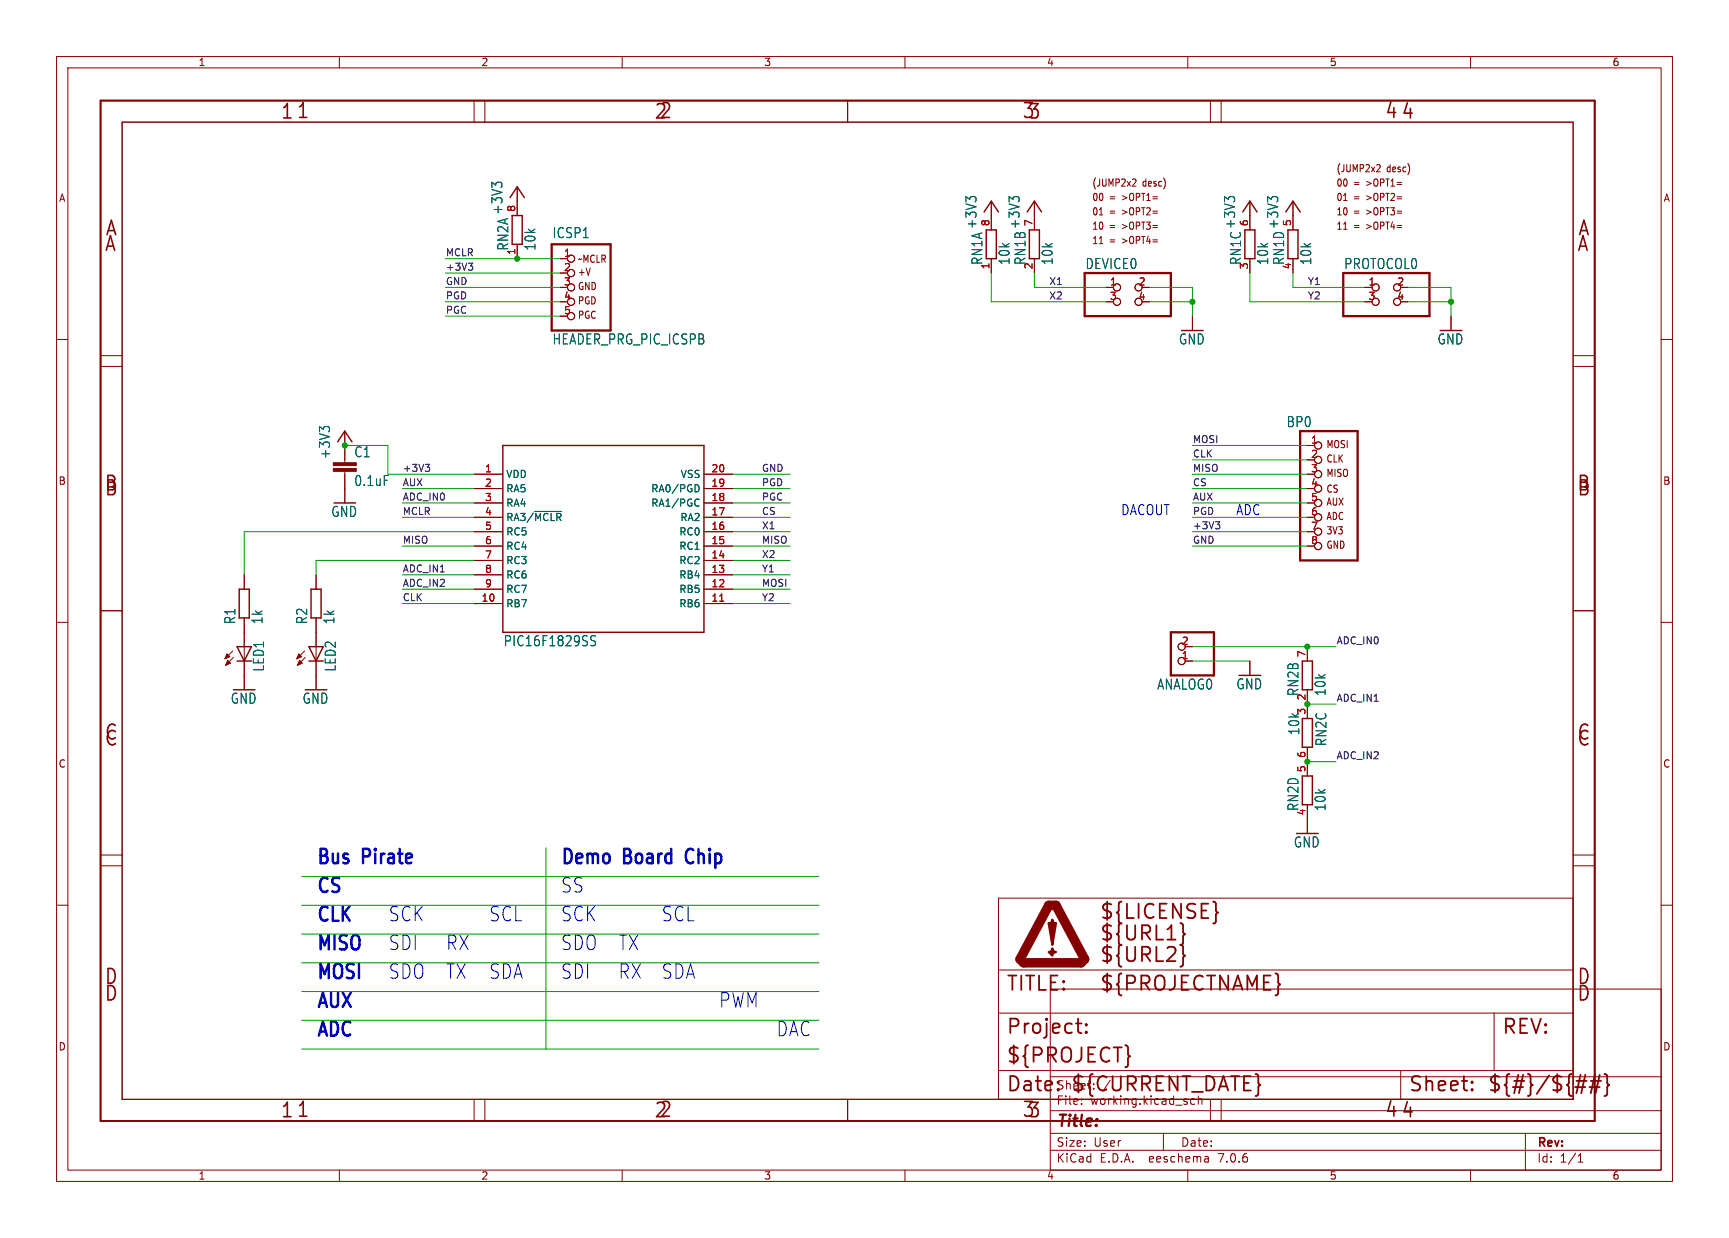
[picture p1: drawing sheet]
<svg xmlns="http://www.w3.org/2000/svg" width="306mm" height="219mm" viewBox="0 0 306 219" stroke-linecap="round" stroke-linejoin="round" font-family="sans-serif">
<g fill="none" stroke="#840000" stroke-width=".18">
<path d="M10 10h285.7v198.8h-285.7zM12 12h281.7v194.8h-281.7zM17.8 17.8h264.1v180.3h-264.1zM60 10v2M83.8 17.8v3.8M85.7 17.8v3.8M110 10v2M149.9 17.8v3.8M160 10v2M210 10v2M214 17.8v3.8M215.9 17.8v3.8"/>
<path d="M260 10v2M21.6 21.6h256.5v172.7h-256.5zM91.4 33v5.1M175.3 35.6v5M182.9 35.6v5M200.4 31.6l.3 .1 .1 .3-.6 .9h.6M221 35.6v5M228.6 35.6v5M243.6 29.1l.3 .1 .1 .3-.6 .9h.6M10 60h2M91.4 43.2v2.5M99.1 50.8h1.2"/>
<path d="M99.1 45.7h1.2M99.1 55.9h1.2M175.3 45.7v2.6M182.9 45.7v2.6M195.6 50.8h1.2M195.6 53.3h1.2M201.9 50.8h1.3M201.9 53.3h1.3M210.8 55.9v2.5M221 45.7v2.6M228.6 45.7v2.6M241.3 50.8h1.3"/>
<path d="M241.3 53.3h1.3M247.6 50.8h1.3M247.6 53.3h1.3M256.5 55.9v2.5M293.7 60h2M17.8 64.8h3.8M17.8 62.9h3.8M61 76.2v5.6M231.1 78.7h1.3M278.1 64.8h3.8M278.1 62.9h3.8M61 83.3v5.6"/>
<path d="M83.8 83.8h5.1M83.8 99.1h5.1M83.8 96.5h5.1M83.8 94h5.1M83.8 91.4h5.1M83.8 88.9h5.1M83.8 86.4h5.1M124.5 83.8h5M124.5 99.1h5M124.5 96.5h5M124.5 94h5M124.5 91.4h5"/>
<path d="M124.5 88.9h5M124.5 86.4h5M231.1 83.8h1.3M231.1 96.5h1.3M231.1 94h1.3M231.1 91.4h1.3M231.1 88.9h1.3M10 110h2M17.8 108h3.8M41.1 115.1l-1.3 1.4M41.3 116.2l-1.4 1.4M43.2 101.6v2.5"/>
<path d="M43.2 109.2v12.7M53.8 115.1l-1.3 1.4M54 116.2l-1.4 1.4M55.9 101.6v2.5M55.9 109.2v12.7M83.8 106.7h5.1M83.8 104.1h5.1M83.8 101.6h5.1M124.5 106.7h5M124.5 104.1h5M124.5 101.6h5M209.5 116.8h1.3"/>
<path d="M209.5 114.3h1.3M221 116.8v2.6M231.1 114.3v2.5M278.1 108h3.8M293.7 110h2M231.1 121.9v5.1M231.1 132.1v5.1M10 160h2M17.8 153h3.8M17.8 151.1h3.8M231.1 142.2v5.1M278.1 153h3.8"/>
<path d="M278.1 151.1h3.8M278.1 158.8h-101.6v35.5M293.7 160h2M176.5 171.5h101.6M176.5 179.1h101.6M185.7 174.8h108v32h-108zM264.2 179.1v10.1M83.8 194.3v3.8M85.7 194.3v3.8M149.9 194.3v3.8M176.5 189.2h101.6M185.7 196.3h108"/>
<path d="M185.7 190.3h108M214 194.3v3.8M215.9 194.3v3.8M247.6 189.2v5.1M60 206.8v2M110 206.8v2M160 206.8v2M185.7 203.3h108M185.7 200.3h108M205.7 200.3v3M210 206.8v2M213.6 204.5v.9"/>
<path d="M213.6 205.3l-.1 .1M213.6 204.8h-.1M260 206.8v2M269.7 200.3v6.5M279 205.4h.9M279 204.3l.4-.4v1.5"/>
<circle cx="101" cy="53.3" r=".63"/>
<circle cx="101" cy="55.9" r=".63"/>
<circle cx="101" cy="45.7" r=".63"/>
<circle cx="101" cy="50.8" r=".63"/>
<circle cx="101" cy="48.3" r=".63"/>
<circle cx="197.5" cy="53.3" r=".63"/>
<circle cx="197.5" cy="50.8" r=".63"/>
<circle cx="201.3" cy="53.3" r=".63"/>
<circle cx="201.3" cy="50.8" r=".63"/>
<circle cx="243.2" cy="50.8" r=".63"/>
<circle cx="243.2" cy="53.3" r=".63"/>
<circle cx="247" cy="50.8" r=".63"/>
<circle cx="247" cy="53.3" r=".63"/>
<circle cx="233" cy="78.7" r=".63"/>
<circle cx="233" cy="83.8" r=".63"/>
<circle cx="233" cy="96.5" r=".63"/>
<circle cx="233" cy="88.9" r=".63"/>
<circle cx="233" cy="91.4" r=".63"/>
<circle cx="233" cy="86.4" r=".63"/>
<circle cx="233" cy="81.3" r=".63"/>
<circle cx="233" cy="94" r=".63"/>
<circle cx="208.9" cy="116.8" r=".63"/>
<circle cx="208.9" cy="114.3" r=".63"/>
</g>
<g fill="none" stroke="#840000" stroke-width=".25">
<path d="M90.2 34.9l1.2-1.9 1.3 1.9M90.6 38.1h1.7v5.1h-1.7zM174 37.5l1.3-1.9 1.2 1.9M181.6 37.5l1.3-1.9 1.2 1.9M219.7 37.5l1.3-1.9 1.2 1.9M227.3 37.5l1.3-1.9 1.3 1.9M174.4 40.6h1.7v5.1h-1.7zM182 40.6h1.8v5.1h-1.8zM220.1 40.6h1.8v5.1h-1.8zM227.7 40.6h1.8v5.1h-1.8zM59.7 78.1l1.3-1.9 1.2 1.9M88.9 78.7h35.6v33.1h-35.6z"/>
<path d="M41.9 116.8h2.5M41.9 114.3h2.5l-1.2 2.5zM42.3 104.1h1.8v5.1h-1.8zM54.6 116.8h2.5M54.6 114.3h2.5l-1.2 2.5zM55 104.1h1.8v5.1h-1.8zM230.3 116.8h1.7v5.1h-1.7zM230.3 137.2h1.7v5h-1.7zM230.3 127h1.7v5.1h-1.7z"/>
</g>
<g fill="none" stroke="#006464" stroke-width=".18">
<path d="M87.6 32.7l-.6-.5v.9M87.8 32.3h.8M171.5 35.3l-.7-.5v.9M171.6 34.8h.8M179.1 35.3l-.7-.5v.9M179.3 34.8h.7M217.2 35.3l-.7-.5v.9M217.4 34.8h.7M224.8 35.3l-.7-.5v.9M225 34.8h.7M57.2 75.9l-.7-.5v.9M57.3 75.5h.8"/>
<path d="M94.5 90.4h4.8M123.2 85.7a.68 .68 0 0 1 .4 .6 .68 .68 0 0 1-.4 .6M123.2 88.2l.4 .1M123.6 89.4l-.4 .1M105.3 112.4h-.6l-.3 .3 .2 .4 .6 .4v.5l-.2 .1h-.6"/>
</g>
<path d="M97.5 43.2h10.4v15.2h-10.4zM191.8 48.3h15.2v7.6h-15.2zM237.5 48.3h15.2v7.6h-15.2zM229.9 76.2h10.1v22.9h-10.1zM207 111.8h7.6v7.6h-7.6z" fill="none" stroke="#840000" stroke-width=".41"/>
<path d="M127.2 106.3h.8" fill="none" stroke="#a90000" stroke-width=".18"/>
<path d="M17.8 17.8h264.1v180.3h-264.1z" fill="none" stroke="#840000" stroke-width=".3"/>
<g fill="#840000" stroke="#840000" stroke-width=".18">
<path d="M40.1 115.6l.5 .5-.8 .4z"/>
<path d="M40.3 116.7l.5 .5-.9 .4z"/>
<path d="M52.8 115.6l.5 .5-.8 .4z"/>
<path d="M53 116.7l.5 .5-.9 .4z"/>
<path d="M58.9 82.8h4.1v.5h-4.1z"/>
<path d="M58.9 81.8h4.1v.5h-4.1z"/>
</g>
<path d="M185.4 160h1.3l5.1 9.5-.7 .7h-10.1l-.7-.7z" fill="none" stroke="#840000" stroke-width="1.7"/>
<g fill="#840000" stroke="#840000" stroke-width=".41">
<path d="M185.4 163.2h1.3l-.6 3.8z"/>
<path d="M185.4 163.2a.62 .62 0 0 0 .7-.6 .62 .62 0 0 0 .6 .6z"/>
<path d="M185.4 168.3a.62 .62 0 0 0 .7-.7 .62 .62 0 0 0 .6 .7 .62 .62 0 0 0-.6 .6z"/>
</g>
<g fill="none" stroke="#840000" stroke-width=".32">
<path d="M214.9 159.5l.1 .2v1.2l.3 .4-.3 .4v1.2l-.1 .2M208.7 167l.3 .1 .2 .2v1.3l.3 .3-.3 .4v1.2l-.2 .2-.3 .2M209.2 164.7l.3 .4-.3 .4v1.2l-.2 .2-.3 .1M190.2 180.9h1M190.7 182.5l.5 .1M192.1 182.3l.1 .2-.1 .1M192.1 182.3l-.2 .2 .2 .1M192.1 181v.3M192.1 182.3v.3M192.1 181l.1 .1-.1 .2M192.1 181l-.2 .1 .2 .2M199.6 186.6l.2 .1-.2 .1"/>
<path d="M260.3 192.5l.1 .1-.1 .1M260.3 192.5l-.2 .1 .2 .1M260.3 191.2v.2M260.3 192.5v.2M260.3 191.2l.1 .1-.1 .1M260.3 191.2l-.2 .1 .2 .1M278.5 192.1h1.8M278.7 191.1h1.8M280.3 190l-.7 3.2M281 192.1h1.8M281.3 191.1h1.8M282 190l-.7 3.2"/>
<path d="M282.8 190l-.7 3.2M283.7 189.8l.3 .2 .2 .2v1.2l.3 .4-.3 .3v1.3l-.2 .2-.3 .1"/>
</g>
<path d="M82.8 46.5h.8l-.4 .5M83.3 47l.3 .2v.3l-.3 .3M75.2 82.1h.8l-.5 .4M75.7 82.5l.3 .3v.3l-.3 .2M214.9 92.2h.8l-.5 .5M215.4 92.7l.3 .2v.3l-.3 .3" fill="none" stroke="#0f0f0f" stroke-width=".18"/>
<g fill="none" stroke="#009600" stroke-width=".18">
<path d="M78.7 48.3h20.4M78.7 53.3h20.4M78.7 50.8h20.4M78.7 45.7h20.4M78.7 55.9h20.4M175.3 48.3v5h20.3M182.9 48.3v2.5h12.7M203.2 53.3h7.6M203.2 50.8h7.6v5.1M221 48.3v5h20.3M228.6 48.3v2.5h12.7M248.9 53.3h7.6"/>
<path d="M248.9 50.8h7.6v5.1M61 78.7h7.6v5.1h15.2M210.8 78.7h20.3M71.1 86.4h12.7M71.1 88.9h12.7M71.1 91.4h12.7M71.1 96.5h12.7M83.8 94h-40.6v7.6M83.8 99.1h-27.9v2.5M129.5 86.4h10.2M129.5 83.8h10.2M129.5 94h10.2"/>
<path d="M129.5 88.9h10.2M129.5 91.4h10.2M129.5 99.1h10.2M129.5 96.5h10.2M210.8 86.4h20.3M210.8 83.8h20.3M210.8 94h20.3M210.8 88.9h20.3M210.8 91.4h20.3M210.8 81.3h20.3M210.8 96.5h20.3M71.1 106.7h12.7"/>
<path d="M71.1 104.1h12.7M71.1 101.6h12.7M129.5 106.7h10.2M129.5 104.1h10.2M129.5 101.6h10.2M210.8 114.3h25.4M210.8 116.8h10.2M231.1 124.5h5.1M231.1 134.6h5.1M53.3 154.9h91.5M96.5 149.9v35.5M53.3 175.3h91.5"/>
<path d="M53.3 170.2h91.5M53.3 160h91.5M53.3 165.1h91.5M53.3 185.4h91.5M53.3 180.3h91.5"/>
</g>
<g fill="#009600" stroke="#009600" stroke-width=".18">
<circle cx="91.4" cy="45.7" r=".46"/>
<circle cx="231.1" cy="124.5" r=".46"/>
<circle cx="231.1" cy="134.6" r=".46"/>
<circle cx="210.8" cy="53.3" r=".46"/>
<circle cx="231.1" cy="114.3" r=".46"/>
<circle cx="256.5" cy="53.3" r=".46"/>
<circle cx="61" cy="78.7" r=".46"/>
</g>
<g font-size="3.6" fill="#840000">
<text x="52.4" y="21.3">1</text>
<text x="180.6" y="21.3">33</text>
<text x="244.8" y="21.3">4</text>
<text x="18.4" y="44.8">A</text>
<text x="278.7" y="44.8">A</text>
<text x="18.4" y="88">B</text>
<text x="278.7" y="88">B</text>
<text x="18.4" y="131.1">C</text>
<text x="278.7" y="131.1">C</text>
<text x="18.4" y="174.3">D</text>
<text x="278.7" y="174.3">D</text>
<text x="52.4" y="197.8">1</text>
<text x="180.6" y="197.8">33</text>
<text x="244.8" y="197.8">4</text>
</g>
<g font-size="3.5" fill="#840000">
<text x="49.5" y="21.4">1</text>
<text x="115.6" y="21.4">22</text>
<text x="247.6" y="21.4">4</text>
<text x="18.5" y="42">A</text>
<text x="278.9" y="42">A</text>
<text x="18.3" y="87.1">B</text>
<text x="278.7" y="87.1">B</text>
<text x="194.3" y="162.9">${LICENSE}</text>
<text x="194.3" y="166.7">${URL1}</text>
<text x="194.3" y="170.5">${URL2}</text>
<text x="18.3" y="177.3">D</text>
<text x="177.8" y="175.6">TITLE:</text>
<text x="194.3" y="175.6">${PROJECTNAME}</text>
<text x="278.7" y="177.3">D</text>
<text x="177.8" y="183.2">Project:</text>
<text x="265.4" y="183.2">REV:</text>
<text x="177.8" y="188.3">${PROJECT}</text>
<text x="49.5" y="197.9">1</text>
<text x="115.6" y="197.9">22</text>
<text x="177.8" y="193.3">Date:</text>
<text x="189.2" y="193.3">${CURRENT_DATE}</text>
<text x="247.6" y="197.9">4</text>
<text x="248.9" y="193.3">Sheet:</text>
<text x="262.9" y="193.3">${#}/${##}</text>
</g>
<g font-size="3.5" fill="#0000c2">
<text x="55.9" y="152.9">Bus</text>
<text x="64.2" y="152.9">Pirate</text>
<text x="99.1" y="152.9">Demo</text>
<text x="110.4" y="152.9">Board</text>
<text x="122.3" y="152.9">Chip</text>
<text x="55.9" y="158">CS</text>
<text x="99.1" y="158">SS</text>
<text x="55.9" y="163.1">CLK</text>
<text x="68.6" y="163.1">SCK</text>
<text x="86.4" y="163.1">SCL</text>
<text x="99.1" y="163.1">SCK</text>
<text x="116.8" y="163.1">SCL</text>
<text x="55.9" y="173.2">MOSI</text>
<text x="55.9" y="168.2">MISO</text>
<text x="68.6" y="168.2">SDI</text>
<text x="68.6" y="173.2">SDO</text>
<text x="78.7" y="168.2">RX</text>
<text x="78.7" y="173.2">TX</text>
<text x="86.4" y="173.2">SDA</text>
<text x="99.1" y="168.2">SDO</text>
<text x="99.1" y="173.2">SDI</text>
<text x="109.2" y="173.2">RX</text>
<text x="109.2" y="168.2">TX</text>
<text x="116.8" y="173.2">SDA</text>
<text x="55.9" y="178.3">AUX</text>
<text x="127" y="178.3">PWM</text>
<text x="55.9" y="183.4">ADC</text>
<text x="137.2" y="183.4">DAC</text>
</g>
<text font-size="2.8" fill="#840000" x="186.7" y="199.7">Title:</text>
<g font-size="2.5" fill="#006464">
<text x="89" y="38" transform="rotate(-90 89 38)">+3V3</text>
<text x="172.9" y="40.6" transform="rotate(-90 172.9 40.6)">+3V3</text>
<text x="180.5" y="40.6" transform="rotate(-90 180.5 40.6)">+3V3</text>
<text x="218.6" y="40.6" transform="rotate(-90 218.6 40.6)">+3V3</text>
<text x="226.2" y="40.6" transform="rotate(-90 226.2 40.6)">+3V3</text>
<text x="90.1" y="44.4" transform="rotate(-90 90.1 44.4)">RN2A</text>
<text x="94.9" y="44.4" transform="rotate(-90 94.9 44.4)">10k</text>
<text x="97.6" y="42.3">ICSP1</text>
<text x="173.9" y="46.9" transform="rotate(-90 173.9 46.9)">RN1A</text>
<text x="178.7" y="46.9" transform="rotate(-90 178.7 46.9)">10k</text>
<text x="181.5" y="46.9" transform="rotate(-90 181.5 46.9)">RN1B</text>
<text x="186.3" y="46.9" transform="rotate(-90 186.3 46.9)">10k</text>
<text x="191.8" y="47.8">DEVICE0</text>
<text x="219.6" y="46.9" transform="rotate(-90 219.6 46.9)">RN1C</text>
<text x="224.4" y="46.9" transform="rotate(-90 224.4 46.9)">10k</text>
<text x="227.2" y="46.9" transform="rotate(-90 227.2 46.9)">RN1D</text>
<text x="232" y="46.9" transform="rotate(-90 232 46.9)">10k</text>
<text x="237.5" y="47.8">PROTOCOL0</text>
<text x="97.6" y="61.1">HEADER_PRG_PIC_ICSPB</text>
<text x="208.3" y="61.1">GND</text>
<text x="254.1" y="61.1">GND</text>
<text x="227.4" y="75.7">BP0</text>
<text x="58.6" y="81.2" transform="rotate(-90 58.6 81.2)">+3V3</text>
<text x="62.5" y="81">C1</text>
<text x="62.5" y="86.1">0.1uF</text>
<text x="58.5" y="91.6">GND</text>
<text x="41.8" y="110.4" transform="rotate(-90 41.8 110.4)">R1</text>
<text x="46.6" y="110.4" transform="rotate(-90 46.6 110.4)">1k</text>
<text x="54.5" y="110.4" transform="rotate(-90 54.5 110.4)">R2</text>
<text x="59.3" y="110.4" transform="rotate(-90 59.3 110.4)">1k</text>
<text x="46.9" y="118.8" transform="rotate(-90 46.9 118.8)">LED1</text>
<text x="59.6" y="118.8" transform="rotate(-90 59.6 118.8)">LED2</text>
<text x="89" y="114.4">PIC16F1829SS</text>
<text x="40.7" y="124.6">GND</text>
<text x="53.4" y="124.6">GND</text>
<text x="204.5" y="122.1">ANALOG0</text>
<text x="218.5" y="122.1">GND</text>
<text x="229.8" y="123.1" transform="rotate(-90 229.8 123.1)">RN2B</text>
<text x="234.6" y="123.1" transform="rotate(-90 234.6 123.1)">10k</text>
<text x="229.9" y="130" transform="rotate(-90 229.9 130)">10k</text>
<text x="234.7" y="132" transform="rotate(-90 234.7 132)">RN2C</text>
<text x="229.8" y="143.5" transform="rotate(-90 229.8 143.5)">RN2D</text>
<text x="234.6" y="143.5" transform="rotate(-90 234.6 143.5)">10k</text>
<text x="228.7" y="150">GND</text>
</g>
<g font-size="2.5" fill="#0000c2">
<text x="198.1" y="91.2">DACOUT</text>
<text x="218.4" y="91.2">ADC</text>
</g>
<g font-size="2.1" fill="#840000">
<text x="186.7" y="195.5">File:</text>
<text x="186.7" y="192.8">Sheet:</text>
<text x="192.8" y="195.5">working.kicad_sch</text>
<text x="194.9" y="192.8">/</text>
<text x="186.7" y="202.9">Size:</text>
<text x="193.3" y="202.9">User</text>
<text x="208.7" y="202.9">Date:</text>
<text x="271.7" y="203.1">Rev:</text>
<text x="186.7" y="205.7">KiCad</text>
<text x="194.4" y="205.7">E.D.A.</text>
<text x="203.3" y="205.7">eeschema</text>
<text x="215.7" y="205.7">7.0.6</text>
<text x="271.7" y="205.7">Id:</text>
<text x="275.8" y="205.7">1/1</text>
</g>
<g font-size="1.8" fill="#840000">
<text x="35" y="11.9">1</text>
<text x="85" y="11.9">2</text>
<text x="135" y="11.9">3</text>
<text x="185" y="11.9">4</text>
<text x="235" y="11.9">5</text>
<text x="285" y="11.9">6</text>
<text x="10.3" y="35.9">A</text>
<text x="193" y="33.2">(JUMP2x2</text>
<text x="193" y="35.7">00</text>
<text x="196.1" y="35.7">=</text>
<text x="198.5" y="35.7">&gt;OPT1=</text>
<text x="202" y="33.2">desc)</text>
<text x="236.2" y="30.6">(JUMP2x2</text>
<text x="236.2" y="33.2">00</text>
<text x="236.2" y="35.7">01</text>
<text x="239.3" y="33.2">=</text>
<text x="239.3" y="35.7">=</text>
<text x="241.7" y="33.2">&gt;OPT1=</text>
<text x="241.7" y="35.7">&gt;OPT2=</text>
<text x="245.2" y="30.6">desc)</text>
<text x="294" y="35.9">A</text>
<text x="193" y="38.3">01</text>
<text x="193" y="40.8">10</text>
<text x="196.1" y="38.3">=</text>
<text x="196.1" y="40.8">=</text>
<text x="198.5" y="38.3">&gt;OPT2=</text>
<text x="198.5" y="40.8">&gt;OPT3=</text>
<text x="236.2" y="38.3">10</text>
<text x="236.2" y="40.8">11</text>
<text x="239.3" y="38.3">=</text>
<text x="239.3" y="40.8">=</text>
<text x="241.7" y="38.3">&gt;OPT3=</text>
<text x="241.7" y="40.8">&gt;OPT4=</text>
<text x="102.1" y="46.7">~MCLR</text>
<text x="193" y="43.3">11</text>
<text x="196.1" y="43.3">=</text>
<text x="198.5" y="43.3">&gt;OPT4=</text>
<text x="102.1" y="48.9">+V</text>
<text x="102.1" y="51.5">GND</text>
<text x="102.1" y="56.6">PGC</text>
<text x="102.1" y="54">PGD</text>
<text x="234.4" y="82">CLK</text>
<text x="234.4" y="79.4">MOSI</text>
<text x="10.3" y="85.9">B</text>
<text x="234.4" y="87.3">CS</text>
<text x="234.4" y="89.6">AUX</text>
<text x="234.4" y="84.5">MISO</text>
<text x="293.9" y="85.9">B</text>
<text x="234.4" y="94.7">3V3</text>
<text x="234.4" y="92.1">ADC</text>
<text x="234.4" y="97.2">GND</text>
<text x="10.3" y="135.9">C</text>
<text x="293.9" y="135.9">C</text>
<text x="10.3" y="185.9">D</text>
<text x="293.9" y="185.9">D</text>
<text x="35" y="208.7">1</text>
<text x="85" y="208.7">2</text>
<text x="135" y="208.7">3</text>
<text x="185" y="208.7">4</text>
<text x="235" y="208.7">5</text>
<text x="285" y="208.7">6</text>
</g>
<g font-size="1.8" fill="#a90000">
<text x="91.2" y="37.5" transform="rotate(-90 91.2 37.5)">8</text>
<text x="175" y="40.1" transform="rotate(-90 175 40.1)">8</text>
<text x="182.6" y="40.1" transform="rotate(-90 182.6 40.1)">7</text>
<text x="220.7" y="40.1" transform="rotate(-90 220.7 40.1)">6</text>
<text x="228.3" y="40.1" transform="rotate(-90 228.3 40.1)">5</text>
<text x="91.2" y="45.2" transform="rotate(-90 91.2 45.2)">1</text>
<text x="99.6" y="45.5">1</text>
<text x="175" y="47.7" transform="rotate(-90 175 47.7)">1</text>
<text x="182.6" y="47.7" transform="rotate(-90 182.6 47.7)">2</text>
<text x="220.7" y="47.7" transform="rotate(-90 220.7 47.7)">3</text>
<text x="228.3" y="47.7" transform="rotate(-90 228.3 47.7)">4</text>
<text x="99.6" y="48">2</text>
<text x="99.6" y="50.5">3</text>
<text x="99.6" y="53.1">4</text>
<text x="196.1" y="50.5">1</text>
<text x="196.1" y="53.1">3</text>
<text x="201.2" y="50.5">2</text>
<text x="201.2" y="53.1">4</text>
<text x="241.9" y="50.5">1</text>
<text x="241.9" y="53.1">3</text>
<text x="246.9" y="50.5">2</text>
<text x="246.9" y="53.1">4</text>
<text x="99.6" y="55.6">5</text>
<text x="85.7" y="83.6">1</text>
<text x="125.7" y="83.6">20</text>
<text x="231.7" y="78.5">1</text>
<text x="231.7" y="81">2</text>
<text x="231.7" y="83.6">3</text>
<text x="85.7" y="86.1">2</text>
<text x="85.7" y="88.6">3</text>
<text x="125.7" y="88.6">18</text>
<text x="125.7" y="86.1">19</text>
<text x="231.7" y="86.1">4</text>
<text x="231.7" y="88.6">5</text>
<text x="85.7" y="91.2">4</text>
<text x="85.7" y="93.7">5</text>
<text x="125.7" y="93.7">16</text>
<text x="125.7" y="91.2">17</text>
<text x="231.7" y="91.2">6</text>
<text x="231.7" y="93.7">7</text>
<text x="85.7" y="96.3">6</text>
<text x="85.7" y="98.8">7</text>
<text x="85.7" y="101.3">8</text>
<text x="125.7" y="101.3">13</text>
<text x="125.7" y="98.8">14</text>
<text x="125.7" y="96.3">15</text>
<text x="231.7" y="96.3">8</text>
<text x="85" y="106.4">10</text>
<text x="85.7" y="103.9">9</text>
<text x="125.7" y="106.4">11</text>
<text x="125.7" y="103.9">12</text>
<text x="208.8" y="116.6">1</text>
<text x="208.8" y="114">2</text>
<text x="230.9" y="116.3" transform="rotate(-90 230.9 116.3)">7</text>
<text x="230.9" y="123.9" transform="rotate(-90 230.9 123.9)">2</text>
<text x="230.9" y="126.4" transform="rotate(-90 230.9 126.4)">3</text>
<text x="230.9" y="136.6" transform="rotate(-90 230.9 136.6)">5</text>
<text x="230.9" y="134.1" transform="rotate(-90 230.9 134.1)">6</text>
<text x="230.9" y="144.2" transform="rotate(-90 230.9 144.2)">4</text>
</g>
<g font-size="1.8" fill="#006464">
<text x="89.4" y="84.7">VDD</text>
<text x="89.4" y="87.2">RA5</text>
<text x="89.4" y="89.8">RA4</text>
<text x="115" y="89.8">RA1/PGC</text>
<text x="115" y="87.2">RA0/PGD</text>
<text x="120.2" y="84.7">VSS</text>
<text x="89.4" y="92.3">RA3/~{MCLR}</text>
<text x="89.4" y="94.8">RC5</text>
<text x="120" y="94.8">RC0</text>
<text x="120.2" y="92.3">RA2</text>
<text x="89.4" y="97.4">RC4</text>
<text x="89.4" y="99.9">RC3</text>
<text x="120" y="99.9">RC2</text>
<text x="120" y="97.4">RC1</text>
<text x="89.4" y="107.5">RB7</text>
<text x="89.4" y="102.5">RC6</text>
<text x="89.4" y="105">RC7</text>
<text x="120" y="107.5">RB6</text>
<text x="120" y="105">RB5</text>
<text x="120" y="102.5">RB4</text>
</g>
<g font-size="1.7" fill="#0f0f0f">
<text x="78.7" y="45.4">MCLR</text>
<text x="78.7" y="47.9">+3V3</text>
<text x="78.7" y="50.5">GND</text>
<text x="78.7" y="53">PGD</text>
<text x="185.4" y="53">X2</text>
<text x="185.4" y="50.5">X1</text>
<text x="231.1" y="53">Y2</text>
<text x="231.1" y="50.5">Y1</text>
<text x="78.7" y="55.5">PGC</text>
<text x="71.1" y="83.5">+3V3</text>
<text x="134.6" y="83.5">GND</text>
<text x="210.8" y="80.9">CLK</text>
<text x="210.8" y="78.4">MOSI</text>
<text x="210.8" y="83.5">MISO</text>
<text x="71.1" y="86">AUX</text>
<text x="71.1" y="88.6">ADC_IN0</text>
<text x="134.6" y="88.6">PGC</text>
<text x="134.6" y="86">PGD</text>
<text x="210.8" y="86">CS</text>
<text x="210.8" y="88.6">AUX</text>
<text x="71.1" y="91.1">MCLR</text>
<text x="134.6" y="93.6">X1</text>
<text x="134.6" y="91.1">CS</text>
<text x="210.8" y="93.6">+3V3</text>
<text x="210.8" y="91.1">PGD</text>
<text x="71.1" y="101.3">ADC_IN1</text>
<text x="71.1" y="96.2">MISO</text>
<text x="134.6" y="98.7">X2</text>
<text x="134.6" y="101.3">Y1</text>
<text x="134.6" y="96.2">MISO</text>
<text x="210.8" y="96.2">GND</text>
<text x="71.1" y="103.8">ADC_IN2</text>
<text x="71.1" y="106.3">CLK</text>
<text x="134.6" y="103.8">MOSI</text>
<text x="134.6" y="106.3">Y2</text>
<text x="236.2" y="114">ADC_IN0</text>
<text x="236.2" y="124.1">ADC_IN1</text>
<text x="236.2" y="134.3">ADC_IN2</text>
</g>
</svg>
